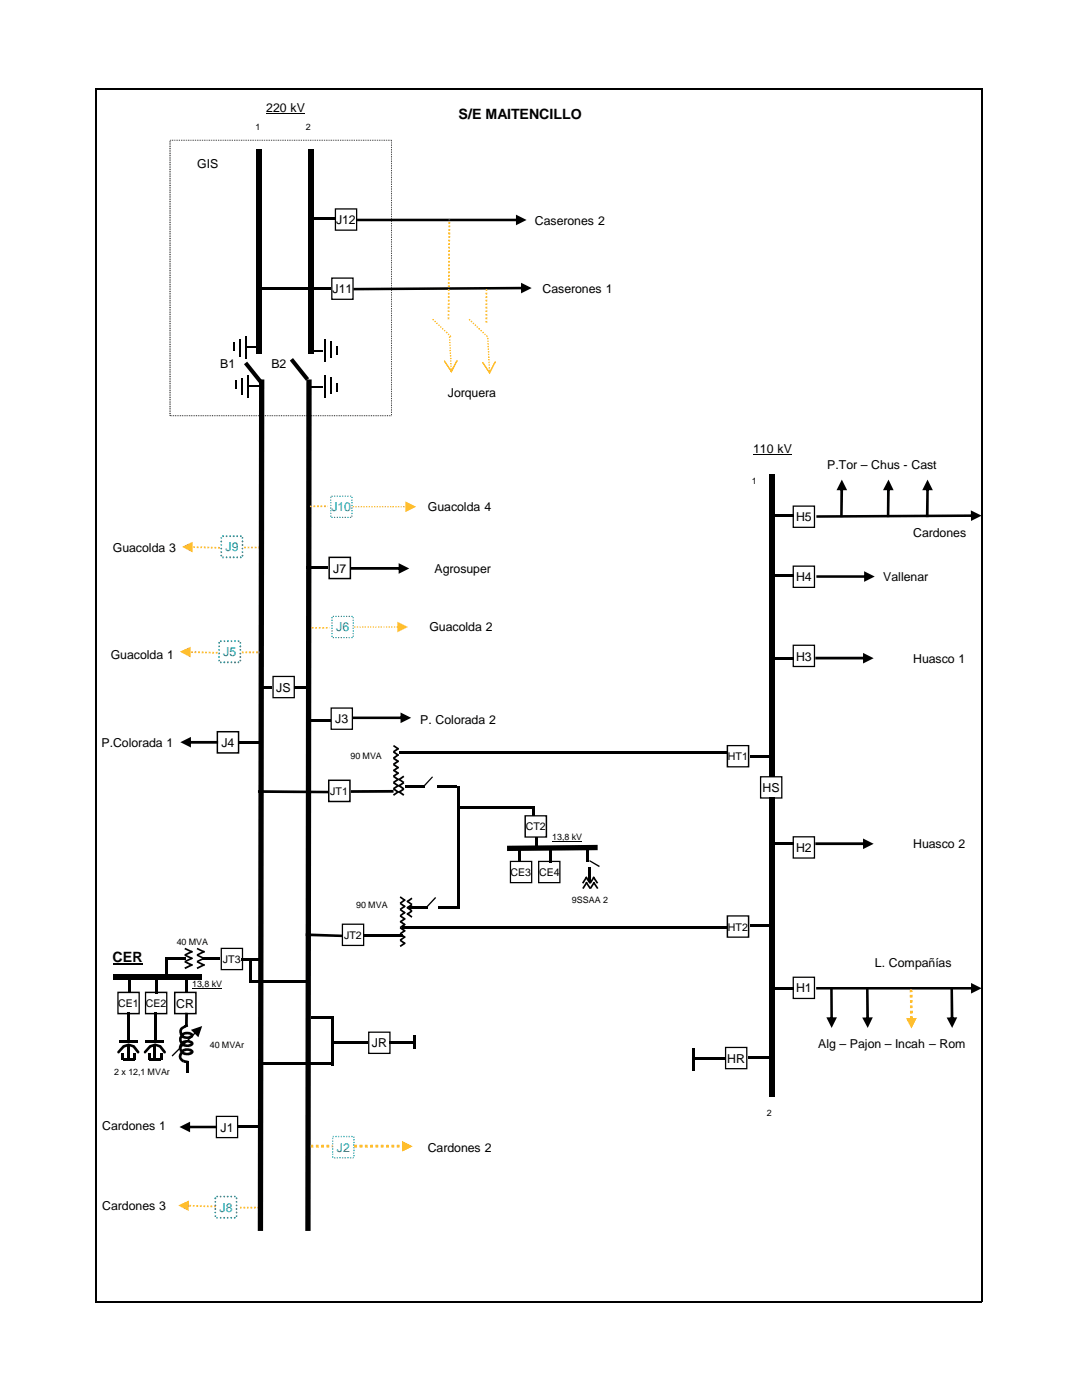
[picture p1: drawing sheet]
<svg xmlns="http://www.w3.org/2000/svg" width="216mm" height="279mm" viewBox="0 0 216 279" stroke-linecap="round" stroke-linejoin="round" font-family="sans-serif">
<g fill="#000">
<path d="M149.6 184.5h4.4v.5h-4.4zM52.2 212h14v.6h-14zM62 202.8h4.5v.5h-4.5zM66.3 207.9h7.1v.5h-7.1zM77.6 207.7h5.3v.5h-5.3zM138 211h6.6v.5h-6.6zM47.6 224.7h4.4v.5h-4.4zM61.1 75.7h1.1l-.2 170h-1.1z"/>
<path d="M54.4 134.9h4.4v4.5h-4.4zM54.5 135.1l.1-.1v4.2l-.1-.1h4.2l-.1 .1v-4.2l.1 .1z"/>
<path d="M66 141.2h4.4v4.5h-4.4zM66.1 141.4l.1-.1v4.2l-.1-.1h4.2l-.1 .1v-4.2l.1 .1z"/>
<path d="M73.4 205.9h4.5v4.5h-4.5zM73.6 206.1l.1-.1v4.2l-.1-.1h4.2l-.1 .1v-4.2l.1 .1z"/>
<path d="M43.1 222.7h4.4v4.5h-4.4zM43.2 222.9l.1-.1v4.2l-.1-.1h4.2l-.1 .1v-4.2l.1 .1z"/>
<path d="M37.6 224.7v.5h5.7v-.5zM35.8 224.9l2.1 1.1v-2.1z"/>
</g>
<g fill="#000">
<path d="M66.1 203.1h.5v9.5h-.5z" fill-rule="evenodd"/>
<path d="M82.4 206.7h.5v2.7h-.5z" fill-rule="evenodd"/>
<path d="M138 209.3h.6v4.4h-.6z" fill-rule="evenodd"/>
</g>
<path d="M53.2 22.7h7.7" fill="none" stroke="#000" stroke-width=".2"/>
<path d="M19 17.7h177M19 259.8h177" fill="none" stroke="#000" stroke-width=".25"/>
<path d="M19.1 17.7v242.1" fill="none" stroke="#000" stroke-width=".3"/>
<path d="M47.9 240.8v.4h.3v-.4zM48.6 240.8v.4h.3v-.4zM49.3 240.8v.4h.3v-.4zM50 240.8v.4h.3v-.4zM50.7 240.8v.4h.4v-.4zM51.4 240.8l.1 .4z" fill="#f93"/>
<g fill="#099">
<path d="M42.9 242.6h.2v.2h-.2zM42.8 242a.17 .17 0 0 1 .3 0 .17 .17 0 0 1-.3 0zM42.9 241.1h.2v.3h-.2zM42.9 240.4h.2v.3h-.2zM42.8 239.9a.17 .17 0 0 1 .3 0 .17 .17 0 0 1-.3 0zM42.9 239h.2v.3h-.2zM43.2 238.7h.3v.2h-.3zM43.9 238.8a.17 .17 0 0 1 .3 0 .17 .17 0 0 1-.3 0zM44.6 238.7h.3v.2h-.3zM45.3 238.7h.3v.2h-.3zM46 238.8a.17 .17 0 0 1 .3 0 .17 .17 0 0 1-.3 0zM46.7 238.8a.17 .17 0 0 1 .3 0 .17 .17 0 0 1-.3 0zM47.1 239h.2v.3h-.2zM47.1 239.7h.2v.3h-.2zM47 240.6a.2 .2 0 0 1 .4 0 .2 .2 0 0 1-.4 0zM47.1 241.1h.2v.3h-.2zM47.1 241.9h.2v.2h-.2zM47 242.7a.2 .2 0 0 1 .4 0 .2 .2 0 0 1-.4 0zM46.7 242.9h.3v.3h-.3zM46 243a.17 .17 0 0 1 .3 0 .17 .17 0 0 1-.3 0zM45.3 242.9h.3v.3h-.3zM44.6 242.9h.3v.3h-.3zM43.9 243a.17 .17 0 0 1 .3 0 .17 .17 0 0 1-.3 0zM43.1 243a.2 .2 0 0 1 .4 0 .2 .2 0 0 1-.4 0z"/>
<path d="M44 110.8h.3v.2h-.3zM44 110h.3v.3h-.3zM44 109.5a.17 .17 0 0 1 .3 0 .17 .17 0 0 1-.3 0zM44 108.8a.17 .17 0 0 1 .3 0 .17 .17 0 0 1-.3 0zM44 107.9h.3v.3h-.3zM44 107.4a.17 .17 0 0 1 .3 0 .17 .17 0 0 1-.3 0zM44.4 106.9h.3v.2h-.3zM45.1 106.9h.2v.2h-.2zM45.8 106.9h.2v.2h-.2zM46.5 106.9h.3v.2h-.3zM47.2 106.9h.3v.2h-.3zM47.9 106.9h.3v.2h-.3zM48.2 107.4a.2 .2 0 0 1 .4 0 .2 .2 0 0 1-.4 0zM48.3 107.9h.2v.3h-.2zM48.3 108.6h.2v.3h-.2zM48.2 109.5a.2 .2 0 0 1 .4 0 .2 .2 0 0 1-.4 0zM48.3 110.1h.2v.2h-.2zM48.3 110.8h.2v.2h-.2zM47.9 111.1h.3v.3h-.3zM47.2 111.1h.2v.3h-.2zM46.5 111.1h.3v.3h-.3zM45.8 111.1h.2v.3h-.2zM45.1 111.1h.2v.3h-.2zM44.4 111.1h.2v.3h-.2z"/>
</g>
<g fill="#000">
<path d="M22.5 194.4h17.7v1.1h-17.7zM37 189.1l1.5 .8-.2 .3-1.5-.8zM37 190.5l1.5 .7-.2 .3-1.5-.7zM37 191.8l1.5 .7-.2 .3-1.5-.7zM36.8 190.5l1.5-.8 .2 .3-1.5 .8zM36.8 191.8l1.5-.7 .2 .2-1.5 .8zM36.8 193.1l1.5-.7 .2 .3-1.5 .7zM39.4 189.1l1.5 .8-.2 .3-1.5-.8zM39.4 190.5l1.5 .7-.2 .3-1.5-.7zM39.4 191.8l1.5 .7-.2 .3-1.5-.7zM39.2 190.5l1.5-.8 .2 .3-1.5 .8zM39.2 191.8l1.5-.7 .2 .2-1.5 .8z"/>
<path d="M39.2 193.1l1.5-.7 .2 .3-1.5 .7zM40.4 191h3.5v.5h-3.5zM48.2 191.2h3.6v.6h-3.6zM24.5 208.7l.1-.1a1.95 1.95 0 0 1 2.2 0l1 1.2-.1 .4-.4-.1-.8-1.1 .1 .1-.9-.4h.1l-1 .4 .1-.1-1.1 1.1-.3 .1v-.4zM24.2 210.3h.6v1.3h-.6zM26.6 210.3h.5v1.3h-.5zM29.8 208.7l.1-.1a1.95 1.95 0 0 1 2.2 0l1 1.2-.1 .4-.4-.1-.9-1.1 .2 .1-1-.4h.2l-1 .4 .1-.1-1.1 1.1-.3 .1-.1-.4zM29.5 210.3h.6v1.3h-.6zM31.9 210.3h.5v1.3h-.5zM36 205.1l.8-.5 .3 .5-.8 .5v.3l.2 .6-.5 .3a1.38 1.38 0 0 1 0-1.7zM36.2 208l.5 .3-.5 .6v.4l.5 .5-.5 .4a1.36 1.36 0 0 1 0-2.1zM36.2 206.3l.5 .3-.5 .7 .1 .4 .4 .5-.4 .4a1.46 1.46 0 0 1-.5-1.6z"/>
<path d="M36.1 209.8l.5 .3-.4 .6 .1 .5 .5 .4-.3 .4a1.34 1.34 0 0 1-.4-2.2zM36.7 204.6l.7-.2 .1 .5-.6 .2zM37 202.1h.5v2.7h-.6zM36.7 211.5l.9 .2-.1 .5-.9-.1z"/>
<path d="M23.4 197.9h4.5v4.5h-4.5zM23.5 198.2l.2-.1v4.2l-.2-.2h4.3l-.2 .2v-4.2l.2 .1z"/>
<path d="M28.9 197.9h4.5v4.5h-4.5zM29 198.2l.2-.1v4.2l-.2-.2h4.3l-.2 .2v-4.2l.2 .1z"/>
<path d="M34.7 197.9h4.5v4.5h-4.5zM34.8 198.2l.2-.1v4.2l-.2-.2h4.3l-.2 .2v-4.2l.2 .1z"/>
<path d="M44 189.1h4.5v4.5h-4.5zM44.2 189.4l.1-.1v4.2l-.1-.1h4.2l-.1 .1v-4.2l.1 .1z"/>
<path d="M39 205.9l-4.8 4.8 .2 .2 4.8-4.8zM38.1 205.5l1.5 1.5 .7-2.2z"/>
<path d="M36.2 209.6l.9-.4 .7 .1a.71 .71 0 0 1 .8 .8l-.6 .4h-1.3a.6 .6 0 0 1-.5-.3 .6 .6 0 0 1 0-.6zM36.6 209.8l.6 .3 .8-.1 .1-.2v.2l-.6-.3-.8 .1-.1 .2z"/>
<path d="M36.3 207.9l.8-.3h.7a.76 .76 0 0 1 .8 .9l-.6 .4h-1.3a.61 .61 0 0 1-.5-.4 .61 .61 0 0 1 .1-.6zM36.6 208.2l.7 .2 .8-.2v.1l-.1-.1a1.47 1.47 0 0 0-1.3 0z"/>
<path d="M36.2 206.3l.3-.2a1.91 1.91 0 0 1 1.7 0 .61 .61 0 0 1 .4 .6 .61 .61 0 0 1-.6 .6 2.29 2.29 0 0 1-1.7-.2l-.2-.4zM36.6 206.6v.1a1.54 1.54 0 0 0 1.5 0l-.8-.3-.7 .2v.1z"/>
</g>
<g fill="#000">
<path d="M25.5 195.2h.5v2.9h-.5z" fill-rule="evenodd"/>
<path d="M31 195.4h.5v2.9h-.5z" fill-rule="evenodd"/>
<path d="M32.9 191.1h.5v4.1h-.5z" fill-rule="evenodd"/>
<path d="M33.3 191h3.7v.5h-3.7z" fill-rule="evenodd"/>
<path d="M36.9 195.2h.6v2.9h-.6z" fill-rule="evenodd"/>
<path d="M51.7 187h.5v9h-.5z" fill-rule="evenodd"/>
<path d="M23.8 207.6h3.7v.5h-3.7z" fill-rule="evenodd"/>
<path d="M24.5 211.2h2.3v.5h-2.3z" fill-rule="evenodd"/>
<path d="M25.4 208.6h.5v2.7h-.5z" fill-rule="evenodd"/>
<path d="M25.5 202.1h.5v4.4h-.5z" fill-rule="evenodd"/>
<path d="M25.5 205.5h.5v2.3h-.5z" fill-rule="evenodd"/>
<path d="M29.1 207.6h3.7v.5h-3.7z" fill-rule="evenodd"/>
<path d="M29.8 211.2h2.3v.5h-2.3z" fill-rule="evenodd"/>
<path d="M30.6 208.6h.6v2.7h-.6z" fill-rule="evenodd"/>
<path d="M30.8 202.1h.5v4.4h-.5z" fill-rule="evenodd"/>
<path d="M30.8 205.5h.5v2.3h-.5z" fill-rule="evenodd"/>
<path d="M37.2 211.9h.5v2.3h-.5z" fill-rule="evenodd"/>
</g>
<path d="M22.5 192.4h6" fill="none" stroke="#000" stroke-width=".3"/>
<path d="M38.4 197.3h6" fill="none" stroke="#000" stroke-width=".2"/>
<g fill="#f93">
<path d="M43.5 109.1v.4h.4v-.3zM42.8 109.1v.4h.3v-.4zM42.1 109.1v.4h.3l.1-.4zM41.4 109.1v.3h.3v-.3zM40.7 109.1v.3h.3v-.3zM40 109.1v.3h.3v-.3zM39.3 109l-.1 .4h.4v-.3zM38.6 109v.3l.3 .1v-.4zM38.1 109v.3h.1v-.3zM36.3 109.1l2.1 1.1v-2.1z"/>
<path d="M48.7 109.1v.3h.4v-.3zM49.4 109.1v.3h.3v-.3zM50.1 109.1v.3h.4v-.3zM50.8 109.1v.3h.4v-.3zM51.5 109.1v.3h.4v-.3zM52.2 109.1l.1 .3z"/>
</g>
<path d="M196 17.7v242.1" fill="none" stroke="#000" stroke-width=".25"/>
<g fill="#000">
<path d="M58.7 137h2.3v.5h-2.3z"/>
<path d="M70.4 143h9.9v.5h-9.9zM79.9 142.2l2.1 1.1-2.1 1z"/>
</g>
<path d="M61.8 100.9v.3h.4v-.3zM62.6 100.9v.3h.3v-.3zM63.2 100.9v.3h.4v-.3zM64 100.9v.3h.3v-.3zM64.7 100.9v.3h.3v-.3zM65.4 100.9v.3z" fill="#f93"/>
<g fill="#000">
<path d="M153.4 94.7h1.1v60.5h-1.1z" fill-rule="evenodd"/>
<path d="M103.4 169.2h.6v2.9h-.6z" fill-rule="evenodd"/>
<path d="M106.3 161h.5v1.9h-.5z" fill-rule="evenodd"/>
<path d="M106.8 167.1h.5v2.4h-.5z" fill-rule="evenodd"/>
<path d="M109.6 169.3h.5v3h-.5z" fill-rule="evenodd"/>
<path d="M153.4 159h1.1v59.8h-1.1z" fill-rule="evenodd"/>
</g>
<g fill="#000">
<path d="M154 114.6h4.3v.5h-4.3zM52 137h2.3v.5h-2.3zM154 131.1h4.3v.5h-4.3zM51.5 157.7l14.1 .1v.5l-14.1-.1zM70 157.7l8.5-.1v.6h-8.5zM78.6 153.5l1 .7-.2 .3-1-.7zM78.6 154.8l1 .7-.2 .3-1-.7zM78.6 156l1 .7-.2 .3-1-.7zM78.6 157.3l1 .7-.2 .3-1-.7zM78.6 148.7l1 .7-.2 .2-1-.7zM78.6 149.9l1 .7-.2 .3-1-.7zM78.6 151.2l1 .6-.2 .3-1-.6z"/>
<path d="M78.6 152.4l1 .7-.2 .3-1-.7zM78.4 154.8l1-.7 .2 .3-1 .7zM78.4 156l1-.7 .2 .3-1 .7zM78.4 157.3l1-.7 .2 .3-1 .7zM78.4 158.5l1-.6 .2 .2-1 .7zM78.4 149.9l1-.7 .2 .3-1 .7zM78.4 151.2l1-.7 .2 .2-1 .8zM78.4 152.4l1-.7 .2 .3-1 .7zM78.4 153.7l1-.7 .2 .2-1 .8zM79.6 150h65.6v.5h-65.6zM79.5 158l1-.7 .2 .3-1 .7zM79.5 156.7l1-.7 .2 .3-1 .7z"/>
<path d="M79.5 155.5l1-.7 .2 .3-1 .7zM79.7 157.8l1 .7-.2 .3-1-.7zM79.7 156.6l1 .7-.2 .3-1-.7zM79.7 155.4l1 .6-.2 .3-1-.7zM149.6 150.6h4.4v.5h-4.4zM79.9 178.9l1 .7-.2 .2-.9-.6zM81.1 179.8l1-.7 .2 .3-1 .7zM101.2 168.8l18.1-.2v1.1l-18.1 .1zM154 168.1h4.3v.6h-4.3zM61 186.3l7.3 .2v.5l-7.3-.2zM72.7 186.4h7.6v.5h-7.6zM79.9 183.7l1 .7-.2 .3-.9-.7z"/>
<path d="M79.9 185l1 .7-.2 .3-.9-.7zM79.9 186.2l1 .7-.2 .3-.9-.7zM79.9 187.5l1 .7-.2 .3-.9-.7zM79.9 180.1l1 .7-.2 .3-.9-.7zM79.9 181.4l1 .7-.2 .3-.9-.7zM79.9 182.6l1 .7-.2 .3-.9-.7zM79.8 185l.9-.7 .2 .3-1 .7zM79.8 186.2l.9-.7 .2 .3-1 .7zM79.8 187.5l.9-.7 .2 .3-1 .7zM79.8 188.7l.9-.7 .2 .3-1 .7zM79.8 180.1l.9-.7 .2 .3-1 .7zM79.8 181.4l.9-.7 .2 .3-1 .7z"/>
<path d="M79.8 182.6l.9-.7 .2 .3-1 .7zM79.8 183.9l.9-.7 .2 .3-1 .7zM80.2 184.7h65v.6h-65zM81.4 180.8h4v.5h-4zM81.1 182.3l1-.6 .2 .2-1 .7zM81.1 181.1l1-.7 .2 .3-1 .7zM81.3 182.2l1 .7-.2 .3-1-.7zM81.3 180.9l1 .8-.2 .2-1-.7zM81.3 179.7l1 .7-.2 .3-1-.7zM154 197h4.3v.5h-4.3zM149.3 210.9h4.3v.5h-4.3zM51.7 75.7h1l-.2 170h-1.1z"/>
<path d="M158.2 112.9h4.4v4.4h-4.4zM158.3 113.1l.1-.1v4.2l-.1-.1h4.2l-.1 .1v-4.2l.1 .1z"/>
<path d="M162.9 114.8h9.9v.5h-9.9zM172.4 114l2.1 1.1-2.1 1z"/>
<path d="M158.2 128.7h4.4v4.4h-4.4zM158.3 128.9l.1-.1v4.2l-.1-.1h4.2l-.1 .1v-4.2l.1 .1z"/>
<path d="M162.7 131.1h9.9v.5h-9.9zM172.2 130.3l2.1 1.1-2.1 1z"/>
<path d="M65.4 155.6h4.6v4.5h-4.6zM65.6 155.9l.1-.2v4.3l-.1-.2h4.2l-.1 .2v-4.3l.1 .2z"/>
<path d="M145 148.7h4.5v4.5h-4.5zM145.2 148.9l.1-.1v4.2l-.1-.1h4.2l-.2 .1v-4.2l.2 .1z"/>
<path d="M151.6 154.9h4.5v4.5h-4.5zM151.9 155v4.3l-.1-.2h4.2l-.1 .2v-4.3l.1 .2h-4.2z"/>
<path d="M101.7 171.8h4.5v4.5h-4.5zM102 171.9v4.2l-.1-.1h4.2l-.1 .1v-4.2l.1 .1h-4.2z"/>
<path d="M104.6 162.7h4.6v4.5h-4.6zM104.8 162.9l.1-.1v4.2l-.1-.1h4.2l-.1 .1v-4.2l.1 .1z"/>
<path d="M107.4 171.8h4.4v4.5h-4.4zM107.5 172l.1-.1v4.2l-.1-.1h4.2l-.1 .1v-4.2l.1 .1z"/>
<path d="M158.2 166.9h4.4v4.5h-4.4zM158.3 167.1l.1-.1v4.2l-.1-.1h4.2l-.1 .1v-4.2l.1 .1z"/>
<path d="M162.7 168.1h9.9v.6h-9.9zM172.2 167.3l2.1 1.1-2.1 1.1z"/>
<path d="M68.2 184.3h4.5v4.5h-4.5zM68.5 184.4v4.3l-.2-.1h4.3l-.2 .1v-4.3l.2 .2h-4.3z"/>
<path d="M145 182.7h4.5v4.5h-4.5zM145.2 182.9l.1-.1v4.2l-.1-.1h4.2l-.2 .1v-4.2l.2 .1z"/>
<path d="M158.2 194.9h4.4v4.5h-4.4zM158.4 195v4.3l-.1-.2h4.2l-.1 .2v-4.3l.1 .2h-4.2z"/>
<path d="M162.9 197h31.2v.5h-31.2zM193.8 196.2l2.1 1-2.1 1.1z"/>
<path d="M144.7 208.9h4.4v4.5h-4.4zM144.8 209.2l.1-.2v4.3l-.1-.2h4.2l-.1 .2v-4.3l.1 .2z"/>
</g>
<path d="M110.2 168h6" fill="none" stroke="#000" stroke-width=".2"/>
<path d="M70.4 101v.3h.3v-.3zM70.9 101v.3h.3v-.3zM71.5 101v.3h.2v-.3zM72 101v.3h.3v-.3zM72.5 101v.3h.3v-.3zM73 101v.3h.3v-.3zM73.6 101v.3h.2v-.3zM74.1 101v.3h.3v-.3zM74.6 101v.3h.3v-.3zM75.1 101v.3h.3v-.3zM75.7 101v.3h.2v-.3zM76.2 101v.3h.3v-.3zM76.8 101v.3h.2v-.3zM77.3 101v.3h.3v-.3zM77.8 101v.3h.3v-.3zM78.3 101v.3h.3v-.3zM78.9 101v.3h.2v-.3zM79.4 101v.3h.3v-.3zM79.9 101v.3h.3v-.3zM80.4 101v.3h.3v-.3zM81 101v.3h.2v-.3zM80.9 100.1v2.1l2.1-1.1z" fill="#f93"/>
<path d="M65.9 102.9h.2v.2h-.2zM65.9 102.4h.2v.1h-.2zM65.9 101.8h.2v.2h-.2zM65.9 101.3h.2v.2h-.2zM65.9 100.8h.2v.2h-.2zM65.9 100.3a.13 .13 0 0 1 .2 0 .13 .13 0 0 1-.2 0zM65.9 99.7h.2v.2h-.2zM65.9 99.3a.13 .13 0 0 1 .2 0 .13 .13 0 0 1-.2 0zM66.1 99a.15 .15 0 0 1 .3 0 .15 .15 0 0 1-.3 0zM66.7 98.9h.2v.2h-.2zM67.2 99a.13 .13 0 0 1 .2 0 .13 .13 0 0 1-.2 0zM67.7 98.9h.2v.2h-.2zM68.2 99a.15 .15 0 0 1 .3 0 .15 .15 0 0 1-.3 0zM68.8 98.9h.2v.2h-.2zM69.3 99a.15 .15 0 0 1 .3 0 .15 .15 0 0 1-.3 0zM69.9 98.9h.2v.2h-.2zM70.1 99.2h.2v.2h-.2zM70.1 99.8a.15 .15 0 0 1 .3 0 .15 .15 0 0 1-.3 0zM70.1 100.3h.2v.1h-.2zM70.1 100.9a.15 .15 0 0 1 .3 0 .15 .15 0 0 1-.3 0zM70.1 101.3h.2v.2h-.2zM70.1 101.9a.15 .15 0 0 1 .3 0 .15 .15 0 0 1-.3 0zM70.1 102.4h.2v.2h-.2zM70.1 103a.15 .15 0 0 1 .3 0 .15 .15 0 0 1-.3 0zM69.9 103.2h.2v.1h-.2zM69.3 103.2a.15 .15 0 0 1 .3 0 .15 .15 0 0 1-.3 0zM68.8 103.2h.2v.1h-.2zM68.2 103.2a.15 .15 0 0 1 .3 0 .15 .15 0 0 1-.3 0zM67.7 103.2h.2v.1h-.2zM67.2 103.2a.13 .13 0 0 1 .2 0 .13 .13 0 0 1-.2 0zM66.7 103.2h.2v.1h-.2zM66.1 103.2a.15 .15 0 0 1 .3 0 .15 .15 0 0 1-.3 0z" fill="#099"/>
<g fill="#000">
<path d="M61.1 112.9h4.4v.6h-4.4z"/>
<path d="M65.5 111.1h4.6v4.5h-4.6zM65.7 111.4l.1-.1v4.2l-.1-.2h4.2l-.1 .2v-4.2l.1 .1z"/>
<path d="M70 113.2h9.9v.5h-9.9zM79.5 112.4l2.2 1.1-2.2 1z"/>
</g>
<path d="M70.7 125v.3h.2v-.3zM71.2 125v.3h.3v-.3zM71.7 125v.3h.3v-.3zM72.3 125v.3h.2v-.3zM72.8 125v.3h.2v-.3zM73.3 125v.3h.3v-.3zM73.8 125v.3h.3v-.3zM74.4 125v.3h.2v-.3zM74.9 125v.3h.2v-.3zM75.4 125v.3h.3v-.3zM75.9 125v.3h.3v-.3zM76.5 125v.3h.3v-.3zM77 125v.3h.3v-.3zM77.6 125v.3h.2v-.3zM78.1 125v.3h.2v-.3zM78.6 125v.3h.3v-.3zM79.1 125v.3h.3v-.3zM79.3 124.1v2.1l2.1-1.1z" fill="#f93"/>
<g fill="#099">
<path d="M66.2 126.9h.1v.2h-.1zM66.1 126.5a.15 .15 0 0 1 .3 0 .15 .15 0 0 1-.3 0zM66.2 125.8h.1v.2h-.1zM66.1 125.4a.15 .15 0 0 1 .3 0 .15 .15 0 0 1-.3 0zM66.2 124.8h.1v.2h-.1zM66.1 124.3a.15 .15 0 0 1 .3 0 .15 .15 0 0 1-.3 0zM66.2 123.7h.1v.2h-.1zM66.1 123.3a.15 .15 0 0 1 .3 0 .15 .15 0 0 1-.3 0zM66.4 122.9h.2v.2h-.2zM67 122.9h.2v.2h-.2zM67.5 122.9h.2v.2h-.2zM68 122.9h.2v.2h-.2zM68.5 122.9l.3 .1-.2 .1zM69.1 122.9h.2v.2h-.2zM69.6 122.9l.2 .1-.1 .1zM70.1 122.9h.2v.2h-.2zM70.4 123.3a.13 .13 0 0 1 .2 0 .13 .13 0 0 1-.2 0zM70.4 123.7h.2v.2h-.2zM70.4 124.3a.13 .13 0 0 1 .2 0 .13 .13 0 0 1-.2 0zM70.4 124.8h.2v.2h-.2zM70.4 125.4a.13 .13 0 0 1 .2 0 .13 .13 0 0 1-.2 0zM70.4 125.8h.2v.2h-.2zM70.4 126.4a.13 .13 0 0 1 .2 0 .13 .13 0 0 1-.2 0zM70.4 126.9h.2v.2h-.2zM70.1 127.2h.2v.1h-.2zM69.6 127.2h.2v.1h-.2zM69.1 127.2h.2v.1h-.2zM68.5 127.2h.2v.1h-.2zM68 127.2h.2v.1h-.2zM67.5 127.2h.2v.1h-.2zM66.9 127.2h.2v.1h-.2zM66.4 127.2h.2v.1h-.2z"/>
<path d="M43.6 131.7h.2v.2h-.2zM43.6 131h.2v.3h-.2zM43.6 130.3h.2v.2h-.2zM43.6 129.6h.2v.2h-.2zM43.6 128.9h.2v.2h-.2zM43.6 128.2h.2v.2h-.2zM44 127.8h.2v.3h-.2zM44.7 127.8h.2v.3h-.2zM45.3 127.8h.3v.3h-.3zM46.1 127.8h.2v.3h-.2zM46.8 127.8h.2v.3h-.2zM47.5 127.8h.2v.3h-.2zM47.8 128.2h.3v.2h-.3zM47.8 128.9h.3v.2h-.3zM47.8 129.6h.3v.2h-.3zM47.8 130.3h.3v.2h-.3zM47.8 131h.3v.3h-.3zM47.8 131.7h.3v.2h-.3zM47.5 132h.2v.3h-.2zM46.8 132h.2v.3h-.2zM46.1 132h.2v.3h-.2zM45.3 132h.3v.3h-.3zM44.6 132h.3v.3h-.3zM44 132h.2v.3h-.2z"/>
</g>
<g fill="#f93">
<path d="M43.1 130.1v.3l.3 .1v-.4zM42.4 130.1l-.1 .3h.4v-.3zM41.7 130v.4h.3v-.4zM40.9 130v.4h.4v-.4zM40.3 130l-.1 .4h.4v-.4zM39.5 130v.3h.4v-.3zM38.8 130v.3h.4v-.3zM38.1 130v.3h.4v-.3zM37.7 129.9l.1 .4zM35.9 130l2.1 1.2 .1-2.1z"/>
<path d="M48.3 130v.4h.3v-.4zM49 130v.4h.3v-.4zM49.7 130v.4h.3v-.4zM50.4 130v.4h.3v-.4zM51.1 130v.4h.3v-.4zM51.8 130l.1 .4z"/>
</g>
<g fill="#000">
<path d="M47.8 147.9h4.4v.5h-4.4z"/>
<path d="M43.2 145.9h4.6v4.5h-4.6zM43.3 146.2l.2-.2v4.2l-.2-.1h4.3l-.1 .1v-4.2l.1 .2z"/>
<path d="M37.8 147.9v.5h5.7v-.5zM36 148.1l2.1 1.1v-2.1z"/>
</g>
<path d="M62.2 125.1v.4h.4v-.4zM62.9 125.1v.4h.3v-.4zM63.6 125.1v.4h.4v-.4zM64.3 125.1v.4h.4v-.4zM65 125.1v.4h.4v-.4zM65.7 125.1l.1 .4z" fill="#f93"/>
<path d="M61.7 143.5h4.3v.6h-4.3zM50 195.6h11.5v.5h-11.5z" fill="#000"/>
<path d="M49.7 191.6h.5v4.5h-.5z" fill-rule="evenodd" fill="#000"/>
<path d="M66.3 230.8h.2v.3h-.2zM66.3 230.3h.2v.2h-.2zM66.3 229.7h.2v.3h-.2zM66.3 229.2h.2v.2h-.2zM66.3 228.7h.2v.2h-.2zM66.3 228.1h.2v.3h-.2zM66.3 227.6h.2v.3h-.2zM66.3 227.1h.2v.2h-.2zM66.4 226.7h.2v.2h-.2zM66.9 226.7h.3v.2h-.3zM67.4 226.7h.3v.2h-.3zM68 226.7h.2v.2h-.2zM68.5 226.7h.2v.2h-.2zM69 226.7h.3v.2h-.3zM69.6 226.7h.2v.2h-.2zM70.1 226.7h.3v.2h-.3zM70.5 226.8h.2v.3h-.2zM70.5 227.3h.2v.3h-.2zM70.5 227.9h.2v.2h-.2zM70.5 228.4h.2v.3h-.2zM70.5 228.9h.2v.3h-.2zM70.5 229.4h.2v.3h-.2zM70.5 230h.2v.3h-.2zM70.5 230.5h.2v.3h-.2zM70.4 230.9h.2v.3h-.2zM69.8 230.9h.3v.3h-.3zM69.3 230.9h.3v.3h-.3zM68.7 230.9h.3v.3h-.3zM68.2 230.9h.3v.3h-.3zM67.7 230.9h.3v.3h-.3zM67.2 230.9h.2v.3h-.2zM66.6 230.9h.3v.3h-.3z" fill="#00b0f0"/>
<g fill="#ffc000">
<path d="M70.7 228.5h.5v.5h-.5zM71.8 228.5h.5v.5h-.5zM72.8 228.5h.6v.5h-.6zM73.9 228.5h.5v.5h-.5zM74.9 228.5h.6v.5h-.6zM76 228.5h.5v.5h-.5zM77 228.5h.6v.5h-.6zM78.1 228.5h.6v.5h-.6zM79.2 228.5h.5v.5h-.5zM80.2 228.5h.4v.5h-.4zM80.2 227.7l2.1 1.1-2.1 1z"/>
<path d="M62 228.5v.5h.5v-.5zM63 228.5v.5h.6v-.5zM64.1 228.5v.5h.5v-.5zM65.2 228.5v.5h.5v-.5zM66.2 228.5v.5h.1v-.5z"/>
</g>
<path d="M42.7 240.6v.4h.4v-.4zM42 240.6v.3l.3 .1 .1-.4zM41.3 240.6v.3h.4v-.3zM40.6 240.5v.4h.3v-.4zM39.9 240.5v.4h.3l.1-.4zM39.2 240.5v.3l.3 .1v-.4zM38.5 240.5v.3h.3v-.3zM37.8 240.5v.3h.3v-.3zM37.3 240.5l.1 .3zM35.6 240.6l2 1.1 .1-2.1z" fill="#f93"/>
<path d="M150.3 90.8h7.7" fill="none" stroke="#000" stroke-width=".2"/>
<g fill="#000">
<path d="M52 57.2h14v.5h-14zM62.4 43.4h4.4v.5h-4.4zM46.7 68.3h.2v1.7h-.2zM47 75.9h.3v1.8h-.3zM48.7 72.7l.6-.5 3.2 4-.6 .5zM57.8 72l.7-.5 3.2 4-.7 .5zM67.1 76.4h.2v1.7h-.2zM67.1 69.2h.2v1.7h-.2zM154 102.6h4.3v.6h-4.3zM80.9 156.6h3.9v.5h-3.9zM86.2 154.9l.2 .2-1.8 2-.2-.2zM87.2 156.8h3.9v.5h-3.9z"/>
<path d="M86.8 179l.2 .2-1.8 1.9-.2-.2zM91.4 160.8h15.3v.6h-15.3zM116.9 174.9l.3 .2-.8 1.3-.3-.2zM117 176l.3 .1-.8 1.3-.3-.2zM117.7 171.7l2 1.1-.2 .3-1.9-1.2zM116.8 175.1l.3-.2 .8 1.3-.3 .2zM118.4 174.9l.3 .2-.8 1.3-.3-.2zM116.8 176.1l.3-.1 .8 1.2-.3 .2zM118.4 176l.3 .1-.8 1.3-.3-.2zM118.2 175.1l.3-.2 .9 1.3-.3 .2zM118.3 176.1l.3-.1 .8 1.2-.3 .2zM87.5 180.9h3.9v.6h-3.9z"/>
<path d="M66.1 55.4h4.5v4.5h-4.5zM66.2 55.6l.1-.1v4.2l-.1-.1h4.2l-.1 .1v-4.2l.1 .1z"/>
<path d="M66.8 41.6h4.5v4.5h-4.5zM66.9 41.8l.2-.1v4.2l-.2-.1h4.3l-.2 .1v-4.2l.2 .1z"/>
<path d="M70.5 57.4l33.8-.2v.5l-33.8 .3zM104 56.4l2.1 1.1-2.1 1z"/>
<path d="M71.2 43.6h32.1v.6h-32.1zM103 42.8l2.1 1.1-2.1 1.1z"/>
<path d="M33.8 82.8h.2v.2h-.2zM33.8 82.4h.2v.2h-.2zM33.8 82.1h.2v.2h-.2zM33.8 81.7h.2v.2h-.2zM33.8 81.4h.2v.2h-.2zM33.8 81h.2v.2h-.2zM33.8 80.7h.2v.2h-.2zM33.8 80.3h.2v.2h-.2zM33.8 80h.2v.1h-.2zM33.8 79.6h.2v.2h-.2zM33.8 79.2h.2v.3h-.2zM33.8 78.9h.2v.2h-.2zM33.8 78.6h.2v.1h-.2zM33.8 78.2h.2v.2h-.2zM33.8 77.9h.2v.1h-.2zM33.8 77.5h.2v.2h-.2zM33.8 77.1h.2v.2h-.2zM33.8 76.8h.2v.2h-.2zM33.8 76.5h.2v.1h-.2zM33.8 76.1h.2v.2h-.2zM33.8 75.7h.2v.2h-.2zM33.8 75.4h.2v.2h-.2zM33.8 75h.2v.2h-.2zM33.8 74.7h.2v.1h-.2zM33.8 74.3h.2v.2h-.2zM33.8 74h.2v.2h-.2zM33.8 73.6h.2v.2h-.2zM33.8 73.3h.2v.1h-.2zM33.8 72.9h.2v.2h-.2zM33.8 72.6h.2v.1h-.2zM33.8 72.2h.2v.2h-.2zM33.8 71.8h.2v.3h-.2zM33.8 71.5h.2v.2h-.2zM33.8 71.2h.2v.1h-.2zM33.8 70.8h.2v.2h-.2zM33.8 70.4h.2v.2h-.2zM33.8 70.1h.2v.2h-.2zM33.8 69.7h.2v.2h-.2zM33.8 69.4h.2v.2h-.2zM33.8 69h.2v.2h-.2zM33.8 68.7h.2v.2h-.2zM33.8 68.3h.2v.2h-.2zM33.8 68h.2v.2h-.2zM33.8 67.6h.2v.2h-.2zM33.8 67.3h.2v.1h-.2zM33.8 66.9h.2v.2h-.2zM33.8 66.5h.2v.3h-.2zM33.8 66.2h.2v.2h-.2zM33.8 65.9h.2v.1h-.2zM33.8 65.5h.2v.2h-.2zM33.8 65.2h.2v.1h-.2zM33.8 64.8h.2v.2h-.2zM33.8 64.4h.2v.2h-.2zM33.8 64.1h.2v.2h-.2zM33.8 63.8h.2v.1h-.2zM33.8 63.4h.2v.2h-.2zM33.8 63h.2v.2h-.2zM33.8 62.7h.2v.2h-.2zM33.8 62.3h.2v.2h-.2zM33.8 62h.2v.1h-.2zM33.8 61.6h.2v.2h-.2zM33.8 61.3h.2v.2h-.2zM33.8 60.9h.2v.2h-.2zM33.8 60.6h.2v.1h-.2zM33.8 60.2h.2v.2h-.2zM33.8 59.9h.2v.1h-.2zM33.8 59.5h.2v.2h-.2zM33.8 59.1h.2v.3h-.2zM33.8 58.8h.2v.2h-.2zM33.8 58.5h.2v.1h-.2zM33.8 58.1h.2v.2h-.2zM33.8 57.7h.2v.2h-.2zM33.8 57.4h.2v.2h-.2zM33.8 57h.2v.2h-.2zM33.8 56.7h.2v.2h-.2zM33.8 56.3h.2v.2h-.2zM33.8 56h.2v.2h-.2zM33.8 55.6h.2v.2h-.2zM33.8 55.3h.2v.2h-.2zM33.8 54.9h.2v.2h-.2zM33.8 54.6h.2v.1h-.2zM33.8 54.2h.2v.2h-.2zM33.8 53.8h.2v.3h-.2zM33.8 53.5h.2v.2h-.2zM33.8 53.2h.2v.1h-.2zM33.8 52.8h.2v.2h-.2zM33.8 52.5h.2v.1h-.2zM33.8 52.1h.2v.2h-.2zM33.8 51.7h.2v.2h-.2zM33.8 51.4h.2v.2h-.2zM33.8 51.1h.2v.1h-.2zM33.8 50.7h.2v.2h-.2zM33.8 50.3h.2v.2h-.2zM33.8 50h.2v.2h-.2zM33.8 49.6h.2v.2h-.2zM33.8 49.3h.2v.1h-.2zM33.8 48.9h.2v.2h-.2zM33.8 48.6h.2v.2h-.2zM33.8 48.2h.2v.2h-.2zM33.8 47.9h.2v.1h-.2zM33.8 47.5h.2v.2h-.2zM33.8 47.2h.2v.1h-.2zM33.8 46.8h.2v.2h-.2zM33.8 46.4h.2v.3h-.2zM33.8 46.1h.2v.2h-.2zM33.8 45.8h.2v.1h-.2zM33.8 45.4h.2v.2h-.2zM33.8 45h.2v.2h-.2zM33.8 44.7h.2v.2h-.2zM33.8 44.3h.2v.2h-.2zM33.8 44h.2v.2h-.2zM33.8 43.6h.2v.2h-.2zM33.8 43.3h.2v.2h-.2zM33.8 42.9h.2v.2h-.2zM33.8 42.6h.2v.2h-.2zM33.8 42.2h.2v.2h-.2zM33.8 41.9h.2v.1h-.2zM33.8 41.5h.2v.2h-.2zM33.8 41.1h.2v.3h-.2zM33.8 40.8h.2v.2h-.2zM33.8 40.5h.2v.1h-.2zM33.8 40.1h.2v.2h-.2zM33.8 39.8h.2v.1h-.2zM33.8 39.4h.2v.2h-.2zM33.8 39h.2v.2h-.2zM33.8 38.7h.2v.2h-.2zM33.8 38.4h.2v.1h-.2zM33.8 38h.2v.2h-.2zM33.8 37.6h.2v.2h-.2zM33.8 37.3h.2v.2h-.2zM33.8 36.9h.2v.2h-.2zM33.8 36.6h.2v.1h-.2zM33.8 36.2h.2v.2h-.2zM33.8 35.9h.2v.2h-.2zM33.8 35.5h.2v.2h-.2zM33.8 35.2h.2v.1h-.2zM33.8 34.8h.2v.2h-.2zM33.8 34.5h.2v.1h-.2zM33.8 34.1h.2v.2h-.2zM33.8 33.7h.2v.3h-.2zM33.8 33.4h.2v.2h-.2zM33.8 33.1h.2v.1h-.2zM33.8 32.7h.2v.2h-.2zM33.8 32.3h.2v.2h-.2zM33.8 32h.2v.2h-.2zM33.8 31.6h.2v.2h-.2zM33.8 31.3h.2v.2h-.2zM33.8 30.9h.2v.2h-.2zM33.8 30.6h.2v.2h-.2zM33.8 30.2h.2v.2h-.2zM33.8 29.9h.2v.2h-.2zM33.8 29.5h.2v.2h-.2zM33.8 29.2h.2v.1h-.2zM33.8 28.8h.2v.2h-.2zM33.8 28.4h.2v.3h-.2zM33.8 28.1h.2v.2h-.2zM34 27.9h.2v.2h-.2zM34.3 27.9h.2v.2h-.2zM34.7 27.9h.1v.2h-.1zM35.1 27.9h.1v.2h-.1zM35.4 27.9h.2v.2h-.2zM35.7 27.9h.2v.2h-.2zM36.1 27.9h.2v.2h-.2zM36.4 27.9h.2v.2h-.2zM36.8 27.9h.2v.2h-.2zM37.2 27.9h.1v.2h-.1zM37.5 27.9h.2v.2h-.2zM37.8 27.9h.2v.2h-.2zM38.2 27.9h.2v.2h-.2zM38.6 27.9h.1v.2h-.1zM38.9 27.9h.2v.2h-.2zM39.3 27.9h.2v.2h-.2zM39.6 27.9h.2v.2h-.2zM40 27.9h.1v.2h-.1zM40.3 27.9h.2v.2h-.2zM40.7 27.9h.2v.2h-.2zM41 27.9h.2v.2h-.2zM41.4 27.9h.2v.2h-.2zM41.7 27.9h.2v.2h-.2zM42.1 27.9h.1v.2h-.1zM42.5 27.9h.1v.2h-.1zM42.8 27.9h.2v.2h-.2zM43.1 27.9h.2v.2h-.2zM43.5 27.9h.2v.2h-.2zM43.9 27.9h.1v.2h-.1zM44.2 27.9h.2v.2h-.2zM44.6 27.9h.1v.2h-.1zM44.9 27.9h.2v.2h-.2zM45.3 27.9h.1v.2h-.1zM45.6 27.9h.2v.2h-.2zM46 27.9h.1v.2h-.1zM46.3 27.9h.2v.2h-.2zM46.7 27.9h.2v.2h-.2zM47 27.9h.2v.2h-.2zM47.4 27.9h.1v.2h-.1zM47.8 27.9h.1v.2h-.1zM48.1 27.9h.2v.2h-.2zM48.4 27.9h.2v.2h-.2zM48.8 27.9h.2v.2h-.2zM49.1 27.9h.2v.2h-.2zM49.5 27.9h.2v.2h-.2zM49.9 27.9h.1v.2h-.1zM50.2 27.9h.2v.2h-.2zM50.5 27.9h.2v.2h-.2zM50.9 27.9h.2v.2h-.2zM51.3 27.9h.1v.2h-.1zM51.6 27.9h.2v.2h-.2zM52 27.9h.2v.2h-.2zM52.3 27.9h.2v.2h-.2zM52.7 27.9h.1v.2h-.1zM53 27.9h.2v.2h-.2zM53.4 27.9h.2v.2h-.2zM53.7 27.9h.2v.2h-.2zM54.1 27.9h.2v.2h-.2zM54.4 27.9h.2v.2h-.2zM54.8 27.9h.1v.2h-.1zM55.2 27.9h.1v.2h-.1zM55.5 27.9h.2v.2h-.2zM55.8 27.9h.2v.2h-.2zM56.2 27.9h.2v.2h-.2zM56.6 27.9h.1v.2h-.1zM56.9 27.9h.2v.2h-.2zM57.3 27.9h.1v.2h-.1zM57.6 27.9h.2v.2h-.2zM58 27.9h.1v.2h-.1zM58.3 27.9h.2v.2h-.2zM58.7 27.9h.1v.2h-.1zM59 27.9h.2v.2h-.2zM59.4 27.9h.2v.2h-.2zM59.7 27.9h.2v.2h-.2zM60.1 27.9h.1v.2h-.1zM60.5 27.9h.1v.2h-.1zM60.8 27.9h.2v.2h-.2zM61.1 27.9h.2v.2h-.2zM61.5 27.9h.2v.2h-.2zM61.8 27.9h.2v.2h-.2zM62.2 27.9h.2v.2h-.2zM62.6 27.9h.1v.2h-.1zM62.9 27.9h.2v.2h-.2zM63.2 27.9h.2v.2h-.2zM63.6 27.9h.2v.2h-.2zM64 27.9h.1v.2h-.1zM64.3 27.9h.2v.2h-.2zM64.7 27.9h.2v.2h-.2zM65 27.9h.2v.2h-.2zM65.4 27.9h.1v.2h-.1zM65.7 27.9h.2v.2h-.2zM66.1 27.9h.2v.2h-.2zM66.4 27.9h.2v.2h-.2zM66.8 27.9h.2v.2h-.2zM67.1 27.9h.2v.2h-.2zM67.5 27.9h.1v.2h-.1zM67.9 27.9h.1v.2h-.1zM68.2 27.9h.2v.2h-.2zM68.5 27.9h.2v.2h-.2zM68.9 27.9h.2v.2h-.2zM69.3 27.9h.1v.2h-.1zM69.6 27.9h.2v.2h-.2zM70 27.9h.1v.2h-.1zM70.3 27.9h.2v.2h-.2zM70.7 27.9h.1v.2h-.1zM71 27.9h.2v.2h-.2zM71.4 27.9h.1v.2h-.1zM71.7 27.9h.2v.2h-.2zM72.1 27.9h.2v.2h-.2zM72.4 27.9h.2v.2h-.2zM72.8 27.9h.1v.2h-.1zM73.2 27.9h.1v.2h-.1zM73.5 27.9h.2v.2h-.2zM73.8 27.9h.2v.2h-.2zM74.2 27.9h.2v.2h-.2zM74.5 27.9h.2v.2h-.2zM74.9 27.9h.2v.2h-.2zM75.3 27.9h.1v.2h-.1zM75.6 27.9h.2v.2h-.2zM75.9 27.9h.2v.2h-.2zM76.3 27.9h.2v.2h-.2zM76.7 27.9h.1v.2h-.1zM77 27.9h.2v.2h-.2zM77.4 27.9h.2v.2h-.2zM77.7 27.9h.2v.2h-.2zM78.1 27.9l.1 .2h-.2zM78 28.3h.2v.1h-.2zM78 28.7h.2v.1h-.2zM78 29h.2v.2h-.2zM78 29.3h.2v.2h-.2zM78 29.7h.2v.2h-.2zM78 30.1h.2v.1h-.2zM78 30.4h.2v.2h-.2zM78 30.8h.2v.1h-.2zM78 31.1h.2v.2h-.2zM78 31.5h.2v.1h-.2zM78 31.8h.2v.2h-.2zM78 32.2h.2v.1h-.2zM78 32.5h.2v.2h-.2zM78 32.9h.2v.2h-.2zM78 33.2h.2v.2h-.2zM78 33.6h.2v.1h-.2zM78 34h.2v.1h-.2zM78 34.3h.2v.2h-.2zM78 34.6h.2v.2h-.2zM78 35h.2v.2h-.2zM78 35.3h.2v.2h-.2zM78 35.7h.2v.2h-.2zM78 36.1h.2v.1h-.2zM78 36.4h.2v.2h-.2zM78 36.7h.2v.2h-.2zM78 37.1h.2v.2h-.2zM78 37.5h.2v.1h-.2zM78 37.8h.2v.2h-.2zM78 38.2h.2v.2h-.2zM78 38.5h.2v.2h-.2zM78 38.9h.2v.1h-.2zM78 39.2h.2v.2h-.2zM78 39.6h.2v.2h-.2zM78 39.9h.2v.2h-.2zM78 40.3h.2v.2h-.2zM78 40.6h.2v.2h-.2zM78 41h.2v.1h-.2zM78 41.4h.2v.1h-.2zM78 41.7h.2v.2h-.2zM78 42h.2v.2h-.2zM78 42.4h.2v.2h-.2zM78 42.8h.2v.1h-.2zM78 43.1h.2v.2h-.2zM78 43.5h.2v.1h-.2zM78 43.8h.2v.2h-.2zM78 44.2h.2v.1h-.2zM78 44.5h.2v.2h-.2zM78 44.9h.2v.1h-.2zM78 45.2h.2v.2h-.2zM78 45.6h.2v.2h-.2zM78 45.9h.2v.2h-.2zM78 46.3h.2v.1h-.2zM78 46.7h.2v.1h-.2zM78 47h.2v.2h-.2zM78 47.3h.2v.2h-.2zM78 47.7h.2v.2h-.2zM78 48h.2v.2h-.2zM78 48.4h.2v.2h-.2zM78 48.8h.2v.1h-.2zM78 49.1h.2v.2h-.2zM78 49.4h.2v.2h-.2zM78 49.8h.2v.2h-.2zM78 50.2h.2v.1h-.2zM78 50.5h.2v.2h-.2zM78 50.9h.2v.2h-.2zM78 51.2h.2v.2h-.2zM78 51.6h.2v.1h-.2zM78 51.9h.2v.2h-.2zM78 52.3h.2v.2h-.2zM78 52.6h.2v.2h-.2zM78 53h.2v.2h-.2zM78 53.3h.2v.2h-.2zM78 53.7h.2v.1h-.2zM78 54.1h.2v.1h-.2zM78 54.4h.2v.2h-.2zM78 54.7h.2v.2h-.2zM78 55.1h.2v.2h-.2zM78 55.5h.2v.1h-.2zM78 55.8h.2v.2h-.2zM78 56.2h.2v.1h-.2zM78 56.5h.2v.2h-.2zM78 56.9h.2v.1h-.2zM78 57.2h.2v.2h-.2zM78 57.6h.2v.1h-.2zM78 57.9h.2v.2h-.2zM78 58.3h.2v.2h-.2zM78 58.6h.2v.2h-.2zM78 59h.2v.1h-.2zM78 59.4h.2v.1h-.2zM78 59.7h.2v.2h-.2zM78 60h.2v.2h-.2zM78 60.4h.2v.2h-.2zM78 60.7h.2v.2h-.2zM78 61.1h.2v.2h-.2zM78 61.5h.2v.1h-.2zM78 61.8h.2v.2h-.2zM78 62.1h.2v.2h-.2zM78 62.5h.2v.2h-.2zM78 62.9h.2v.1h-.2zM78 63.2h.2v.2h-.2zM78 63.6h.2v.2h-.2zM78 63.9h.2v.2h-.2zM78 64.3h.2v.1h-.2zM78 64.6h.2v.2h-.2zM78 65h.2v.2h-.2zM78 65.3h.2v.2h-.2zM78 65.7h.2v.2h-.2zM78 66h.2v.2h-.2zM78 66.4h.2v.1h-.2zM78 66.8h.2v.1h-.2zM78 67.1h.2v.2h-.2zM78 67.4h.2v.2h-.2zM78 67.8h.2v.2h-.2zM78 68.2h.2v.1h-.2zM78 68.5h.2v.2h-.2zM78 68.9h.2v.1h-.2zM78 69.2h.2v.2h-.2zM78 69.6h.2v.1h-.2zM78 69.9h.2v.2h-.2zM78 70.3h.2v.1h-.2zM78 70.6h.2v.2h-.2zM78 71h.2v.2h-.2zM78 71.3h.2v.2h-.2zM78 71.7h.2v.1h-.2zM78 72.1h.2v.1h-.2zM78 72.4h.2v.2h-.2zM78 72.7h.2v.2h-.2zM78 73.1h.2v.2h-.2zM78 73.4h.2v.2h-.2zM78 73.8h.2v.2h-.2zM78 74.2h.2v.1h-.2zM78 74.5h.2v.2h-.2zM78 74.8h.2v.2h-.2zM78 75.2h.2v.2h-.2zM78 75.6h.2v.1h-.2zM78 75.9h.2v.2h-.2zM78 76.3h.2v.2h-.2zM78 76.6h.2v.2h-.2zM78 77h.2v.1h-.2zM78 77.3h.2v.2h-.2zM78 77.7h.2v.2h-.2zM78 78h.2v.2h-.2zM78 78.4h.2v.2h-.2zM78 78.7h.2v.2h-.2zM78 79.1h.2v.1h-.2zM78 79.5h.2v.1h-.2zM78 79.8h.2v.2h-.2zM78 80.1h.2v.2h-.2zM78 80.5h.2v.2h-.2zM78 80.9h.2v.1h-.2zM78 81.2h.2v.2h-.2zM78 81.6h.2v.1h-.2zM78 81.9h.2v.2h-.2zM78 82.3h.2v.1h-.2zM78 82.6h.2v.2h-.2zM77.9 82.9h.2v.2h-.2zM77.6 82.9h.2v.2h-.2zM77.2 82.9h.2v.2h-.2zM76.9 82.9h.1v.2h-.1zM76.5 82.9h.2v.2h-.2zM76.2 82.9h.2v.2h-.2zM75.8 82.9h.2v.2h-.2zM75.5 82.9h.1v.2h-.1zM75.1 82.9h.2v.2h-.2zM74.8 82.9h.1v.2h-.1zM74.4 82.9h.2v.2h-.2zM74 82.9h.3v.2h-.3zM73.7 82.9h.2v.2h-.2zM73.4 82.9h.1v.2h-.1zM73 82.9h.2v.2h-.2zM72.6 82.9h.2v.2h-.2zM72.3 82.9h.2v.2h-.2zM71.9 82.9h.2v.2h-.2zM71.6 82.9h.2v.2h-.2zM71.2 82.9h.2v.2h-.2zM70.9 82.9h.2v.2h-.2zM70.5 82.9h.2v.2h-.2zM70.2 82.9h.2v.2h-.2zM69.8 82.9h.2v.2h-.2zM69.5 82.9h.1v.2h-.1zM69.1 82.9h.2v.2h-.2zM68.7 82.9h.3v.2h-.3zM68.4 82.9h.2v.2h-.2zM68.1 82.9h.1v.2h-.1zM67.7 82.9h.2v.2h-.2zM67.4 82.9h.1v.2h-.1zM67 82.9h.2v.2h-.2zM66.6 82.9h.2v.2h-.2zM66.3 82.9h.2v.2h-.2zM66 82.9h.1v.2h-.1zM65.6 82.9h.2v.2h-.2zM65.2 82.9h.2v.2h-.2zM64.9 82.9h.2v.2h-.2zM64.5 82.9h.2v.2h-.2zM64.2 82.9h.1v.2h-.1zM63.8 82.9h.2v.2h-.2zM63.5 82.9h.2v.2h-.2zM63.1 82.9h.2v.2h-.2zM62.8 82.9h.1v.2h-.1zM62.4 82.9h.2v.2h-.2zM62.1 82.9h.1v.2h-.1zM61.7 82.9h.2v.2h-.2zM61.3 82.9h.3v.2h-.3zM61 82.9h.2v.2h-.2zM60.7 82.9h.1v.2h-.1zM60.3 82.9h.2v.2h-.2zM59.9 82.9h.2v.2h-.2zM59.6 82.9h.2v.2h-.2zM59.2 82.9h.2v.2h-.2zM58.9 82.9h.2v.2h-.2zM58.5 82.9h.2v.2h-.2zM58.2 82.9h.2v.2h-.2zM57.8 82.9h.2v.2h-.2zM57.5 82.9h.2v.2h-.2zM57.1 82.9h.2v.2h-.2zM56.8 82.9h.1v.2h-.1zM56.4 82.9h.2v.2h-.2zM56 82.9h.3v.2h-.3zM55.7 82.9h.2v.2h-.2zM55.4 82.9h.1v.2h-.1zM55 82.9h.2v.2h-.2zM54.7 82.9h.1v.2h-.1zM54.3 82.9h.2v.2h-.2zM53.9 82.9h.2v.2h-.2zM53.6 82.9h.2v.2h-.2zM53.3 82.9h.1v.2h-.1zM52.9 82.9h.2v.2h-.2zM52.5 82.9h.2v.2h-.2zM52.2 82.9h.2v.2h-.2zM51.8 82.9h.2v.2h-.2zM51.5 82.9h.1v.2h-.1zM51.1 82.9h.2v.2h-.2zM50.8 82.9h.2v.2h-.2zM50.4 82.9h.2v.2h-.2zM50.1 82.9h.1v.2h-.1zM49.7 82.9h.2v.2h-.2zM49.4 82.9h.1v.2h-.1zM49 82.9h.2v.2h-.2zM48.6 82.9h.3v.2h-.3zM48.3 82.9h.2v.2h-.2zM48 82.9h.1v.2h-.1zM47.6 82.9h.2v.2h-.2zM47.2 82.9h.2v.2h-.2zM46.9 82.9h.2v.2h-.2zM46.5 82.9h.2v.2h-.2zM46.2 82.9h.2v.2h-.2zM45.8 82.9h.2v.2h-.2zM45.5 82.9h.2v.2h-.2zM45.1 82.9h.2v.2h-.2zM44.8 82.9h.2v.2h-.2zM44.4 82.9h.2v.2h-.2zM44.1 82.9h.1v.2h-.1zM43.7 82.9h.2v.2h-.2zM43.3 82.9h.3v.2h-.3zM43 82.9h.2v.2h-.2zM42.7 82.9h.1v.2h-.1zM42.3 82.9h.2v.2h-.2zM42 82.9h.1v.2h-.1zM41.6 82.9h.2v.2h-.2zM41.2 82.9h.2v.2h-.2zM40.9 82.9h.2v.2h-.2zM40.6 82.9h.1v.2h-.1zM40.2 82.9h.2v.2h-.2zM39.8 82.9h.2v.2h-.2zM39.5 82.9h.2v.2h-.2zM39.1 82.9h.2v.2h-.2zM38.8 82.9h.1v.2h-.1zM38.4 82.9h.2v.2h-.2zM38.1 82.9h.2v.2h-.2zM37.7 82.9h.2v.2h-.2zM37.4 82.9h.1v.2h-.1zM37 82.9h.2v.2h-.2zM36.7 82.9h.1v.2h-.1zM36.3 82.9h.2v.2h-.2zM35.9 82.9h.3v.2h-.3zM35.6 82.9h.2v.2h-.2zM35.3 82.9h.1v.2h-.1zM34.9 82.9h.2v.2h-.2zM34.5 82.9h.2v.2h-.2zM34.2 82.9h.2v.2h-.2zM34 82.9v.2z"/>
<path d="M158.2 100.9h4.4v4.5h-4.4zM158.3 101.1l.1-.1v4.2l-.1-.1h4.2l-.1 .1v-4.2l.1 .1z"/>
<path d="M162.9 102.8l31.2-.1v.5l-31.2 .1zM193.7 101.9l2.2 1-2.1 1.1z"/>
</g>
<g fill="#000">
<path d="M51.2 29.7h1.1v40.8h-1.1z" fill-rule="evenodd"/>
<path d="M61.5 29.7h1v40.8h-1z" fill-rule="evenodd"/>
<path d="M117 169h.6v2.9h-.6z" fill-rule="evenodd"/>
<path d="M117.3 173.1h.6v2.9h-.6z" fill-rule="evenodd"/>
<path d="M91.2 156.8h.5v24.5h-.5z" fill-rule="evenodd"/>
</g>
<path d="M47.9 67.7v3.4M48.3 75.4v3.4M49 67.2v4.5M49.2 69.3h2.5M49.4 74.8v4.5M49.6 77h2.6M62 70.1h2.5M64.9 67.7v4.5M64.9 74.9v4.6M66 68.1v3.4M66 75.3v3.4" fill="none" stroke="#000" stroke-width=".25"/>
<path d="M62 77.3h2.5" fill="none" stroke="#000" stroke-width=".3"/>
<g fill="#ffc000">
<path d="M89.6 67.2h.2l.1 .2h-.3zM89.6 67.7h.3v.3h-.3zM89.6 68.2h.3v.3h-.2zM89.7 68.8l.2-.1v.3h-.2zM89.7 69.3h.3v.3h-.3zM89.7 69.9l.3-.1v.3h-.3zM89.7 70.4h.3v.2h-.3zM89.7 70.9h.3v.2l-.2 .1zM89.8 71.4h.2l.1 .3h-.3zM89.8 71.9h.3v.3h-.3zM89.8 72.5h.3v.2h-.3zM89.9 73h.2v.2l-.2 .1zM89.9 73.5h.3v.3h-.3zM89.9 74l.3 .1-.3 .1zM88.6 72h.2l1.4 2.1h-.3l1.2-2.2h.2l-1.2 2.5-1.5-2.2z"/>
<path d="M97.2 67.4h.3v.3h-.3zM97.2 68h.3v.2h-.3zM97.3 68.5h.2v.2l-.2 .1zM97.3 69h.2l.1 .3h-.3zM97.3 69.6h.3v.2l-.3 .1zM97.3 70.1h.3v.3h-.2zM97.4 70.6h.2l.1 .3h-.3zM97.4 71.2l.3-.1v.3h-.3zM97.4 71.7h.3v.2h-.3zM97.5 72.2h.2v.3h-.2zM97.5 72.7h.2v.3h-.2zM97.5 73.3l.2-.1 .1 .3h-.3zM97.5 73.8h.3v.2h-.3zM97.5 74.3h.3v.1zM96.3 72.3h.2l1.3 2h-.2l1.1-2.1h.2l-1.2 2.5-1.5-2.3z"/>
<path d="M89.3 63.3v.4h.4v-.4zM89.3 62.7v.3h.4v-.3zM89.3 61.9v.4h.4v-.4zM89.3 61.2v.4h.4v-.4zM89.4 60.5l-.1 .4h.4v-.4zM89.4 59.8v.4h.3v-.4zM89.4 59.1v.4h.3v-.4zM89.4 58.4v.4h.3v-.4zM89.4 57.7v.3h.3v-.3zM89.4 57v.4h.3v-.4zM89.4 56.3v.3h.3v-.3zM89.4 55.6v.3h.3v-.3zM89.4 54.9v.3h.3v-.3zM89.4 54.2v.3h.3v-.3zM89.4 53.5v.3h.3v-.3zM89.4 52.7v.4h.3v-.4zM89.4 52.1v.3h.4v-.3zM89.4 51.4v.3h.4v-.3zM89.5 50.6v.4h.3v-.4zM89.5 50v.3h.3v-.3zM89.5 49.2v.4h.3v-.4zM89.5 48.5v.4h.3v-.4zM89.5 47.8v.4h.3v-.4zM89.5 47.1v.4h.3v-.4zM89.5 46.4v.4h.3v-.4zM89.5 45.7v.4h.3v-.4zM89.5 45v.3h.3v-.3zM89.5 44.3v.4h.3v-.4zM89.5 43.8v.1h.3v-.1z"/>
<path d="M89.9 66.9l.2 .2-.2 .2-.2-.2zM89.3 66.7l.2-.2 .2 .2-.2 .2zM89.1 66.2l.2 .1-.2 .2-.2-.1zM88.6 66l.1-.2 .2 .2-.2 .2zM88.2 65.6l.1-.2 .2 .2-.2 .2zM88 65.1l.1 .2-.1 .1-.2-.1zM87.4 64.9l.2-.2 .2 .2-.2 .2zM87 64.6l.2-.3 .2 .2-.2 .2zM86.6 64.2l.2-.2 .2 .2-.2 .1zM86.2 63.8l.2-.2 .2 .2-.2 .2z"/>
<path d="M96.9 64.1h.3v.3h-.3zM96.9 63.3h.3v.4h-.3zM96.9 62.7h.3v.3h-.3zM96.9 61.9h.3v.4h-.3zM96.9 61.2h.3v.4h-.3zM96.9 60.5h.3v.4h-.3zM96.9 59.8h.3v.4h-.3zM96.9 59.1h.3v.4h-.3zM96.9 58.4h.3v.4h-.3zM96.9 57.7h.3v.3h-.3z"/>
<path d="M97.2 66.9l.1 .2-.1 .2-.2-.2zM96.6 66.7l.2-.2 .1 .2-.1 .2zM96.4 66.2l.2 .1-.2 .2-.2-.1zM95.8 66l.2-.2 .2 .2-.2 .2zM95.4 65.6l.2-.2 .2 .2-.2 .2zM95 65.3l.2-.2 .2 .2-.2 .1zM94.7 64.9l.2-.2 .1 .2-.1 .2zM94.3 64.6l.2-.3 .2 .2-.2 .2zM93.9 64.2l.2-.2 .2 .2-.2 .1zM93.5 63.8l.2-.2 .2 .2-.2 .2z"/>
</g>
<g fill="#000">
<path d="M165.7 197.4v6h.5v-6zM164.9 203l1 2.1 1.1-2.1z"/>
<path d="M172.8 197.4v6h.6l-.1-6zM172 203.1l1.1 2 1.1-2.1z"/>
</g>
<path d="M181.5 197.5v.5h.6l-.1-.5zM181.5 198.5v.6h.6v-.6zM181.6 199.6v.6l.5-.1v-.5zM181.6 200.7v.5h.5v-.5zM181.6 201.7v.6l.5-.1v-.5zM181.6 202.8v.5h.5v-.5zM180.8 203.2l1.1 2.1 1-2.1z" fill="#ffc000"/>
<g fill="#000">
<path d="M167.7 97.5h.5l-.1 5.7h-.5zM168 95.7l1 2.1h-2.1z"/>
<path d="M177 97.5h.5v5.7h-.5zM177.3 95.7l1 2.1h-2.1z"/>
<path d="M184.8 97.5h.5v5.7h-.6zM185.1 95.7l1 2.1h-2.1z"/>
<path d="M189.7 197.4v6h.5v-6zM188.9 203.1l1.1 2 1-2.1z"/>
</g>
<g font-size="2.8">
<text x="91.5" y="23.8">S/E MAITENCILLO</text>
<text x="22.5" y="191.9">CER</text>
</g>
<g font-size="2.5">
<text x="53.1" y="22.3">220 kV</text>
<text x="39.4" y="33.5">GIS</text>
<text x="67.1" y="44.7">J12</text>
<text x="106.7" y="44.9">Caserones 2</text>
<text x="66.4" y="58.5">J11</text>
<text x="108.2" y="58.5">Caserones 1</text>
<text x="43.9" y="73.5">B1</text>
<text x="54.1" y="73.5">B2</text>
<text x="89.4" y="79.3">Jorquera</text>
<text x="150.3" y="90.4">110 kV</text>
<text x="165.1" y="93.5">P.Tor – Chus - Cast</text>
<text x="85.4" y="102">Guacolda 4</text>
<text x="158.8" y="104">H5</text>
<text x="182.2" y="107.1">Cardones</text>
<text x="22.5" y="110.2">Guacolda 3</text>
<text x="66.5" y="114.3">J7</text>
<text x="86.7" y="114.3">Agrosuper</text>
<text x="158.8" y="116">H4</text>
<text x="176.2" y="115.9">Vallenar</text>
<text x="85.7" y="125.9">Guacolda 2</text>
<text x="22.1" y="131.5">Guacolda 1</text>
<text x="158.8" y="131.8">H3</text>
<text x="182.2" y="132.3">Huasco 1</text>
<text x="55.1" y="138">JS</text>
<text x="20.2" y="149.1">P.Colorada 1</text>
<text x="44.2" y="149.1">J4</text>
<text x="66.9" y="144.4">J3</text>
<text x="83.9" y="144.4">P. Colorada 2</text>
<text x="152.1" y="158">HS</text>
<text x="158.8" y="170.1">H2</text>
<text x="182.2" y="169.3">Huasco 2</text>
<text x="174.6" y="193">L. Compañías</text>
<text x="35.2" y="201.1">CR</text>
<text x="158.8" y="198">H1</text>
<text x="74.2" y="209">JR</text>
<text x="163.3" y="209.1">Alg – Pajon – Incah – Rom</text>
<text x="145.1" y="212.1">HR</text>
<text x="20.4" y="225.5">Cardones 1</text>
<text x="44" y="225.8">J1</text>
<text x="85.3" y="229.9">Cardones 2</text>
<text x="20.4" y="241.6">Cardones 3</text>
</g>
<g font-size="2.5" fill="#099">
<text x="66.1" y="102.1">J10</text>
<text x="45" y="110">J9</text>
<text x="44.5" y="131">J5</text>
<text x="67.1" y="126">J6</text>
<text x="43.8" y="241.9">J8</text>
</g>
<text font-size="2.5" fill="#0070c0" x="67.2" y="229.8">J2</text>
<g font-size="2.1">
<text x="145.2" y="151.7">HT1</text>
<text x="65.9" y="158.6">JT1</text>
<text x="104.9" y="165.7">CT2</text>
<text x="101.9" y="174.8">CE3</text>
<text x="107.6" y="174.8">CE4</text>
<text x="145.2" y="185.7">HT2</text>
<text x="68.7" y="187.3">JT2</text>
<text x="44.5" y="192.2">JT3</text>
<text x="23.6" y="201">CE1</text>
<text x="29.1" y="201">CE2</text>
</g>
<g font-size="1.8">
<text x="51" y="26">1</text>
<text x="61" y="26">2</text>
<text x="150" y="96.6">1</text>
<text x="69.9" y="151.5">90 MVA</text>
<text x="110.2" y="167.7">13,8 kV</text>
<text x="71.1" y="181.2">90 MVA</text>
<text x="114.1" y="180.1">9SSAA 2</text>
<text x="35.3" y="188.6">40 MVA</text>
<text x="38.4" y="197.1">13,8 kV</text>
<text x="41.9" y="209.1">40 MVAr</text>
<text x="22.8" y="214.6">2 x 12,1 MVAr</text>
<text x="153" y="222.6">2</text>
</g>
</svg>
